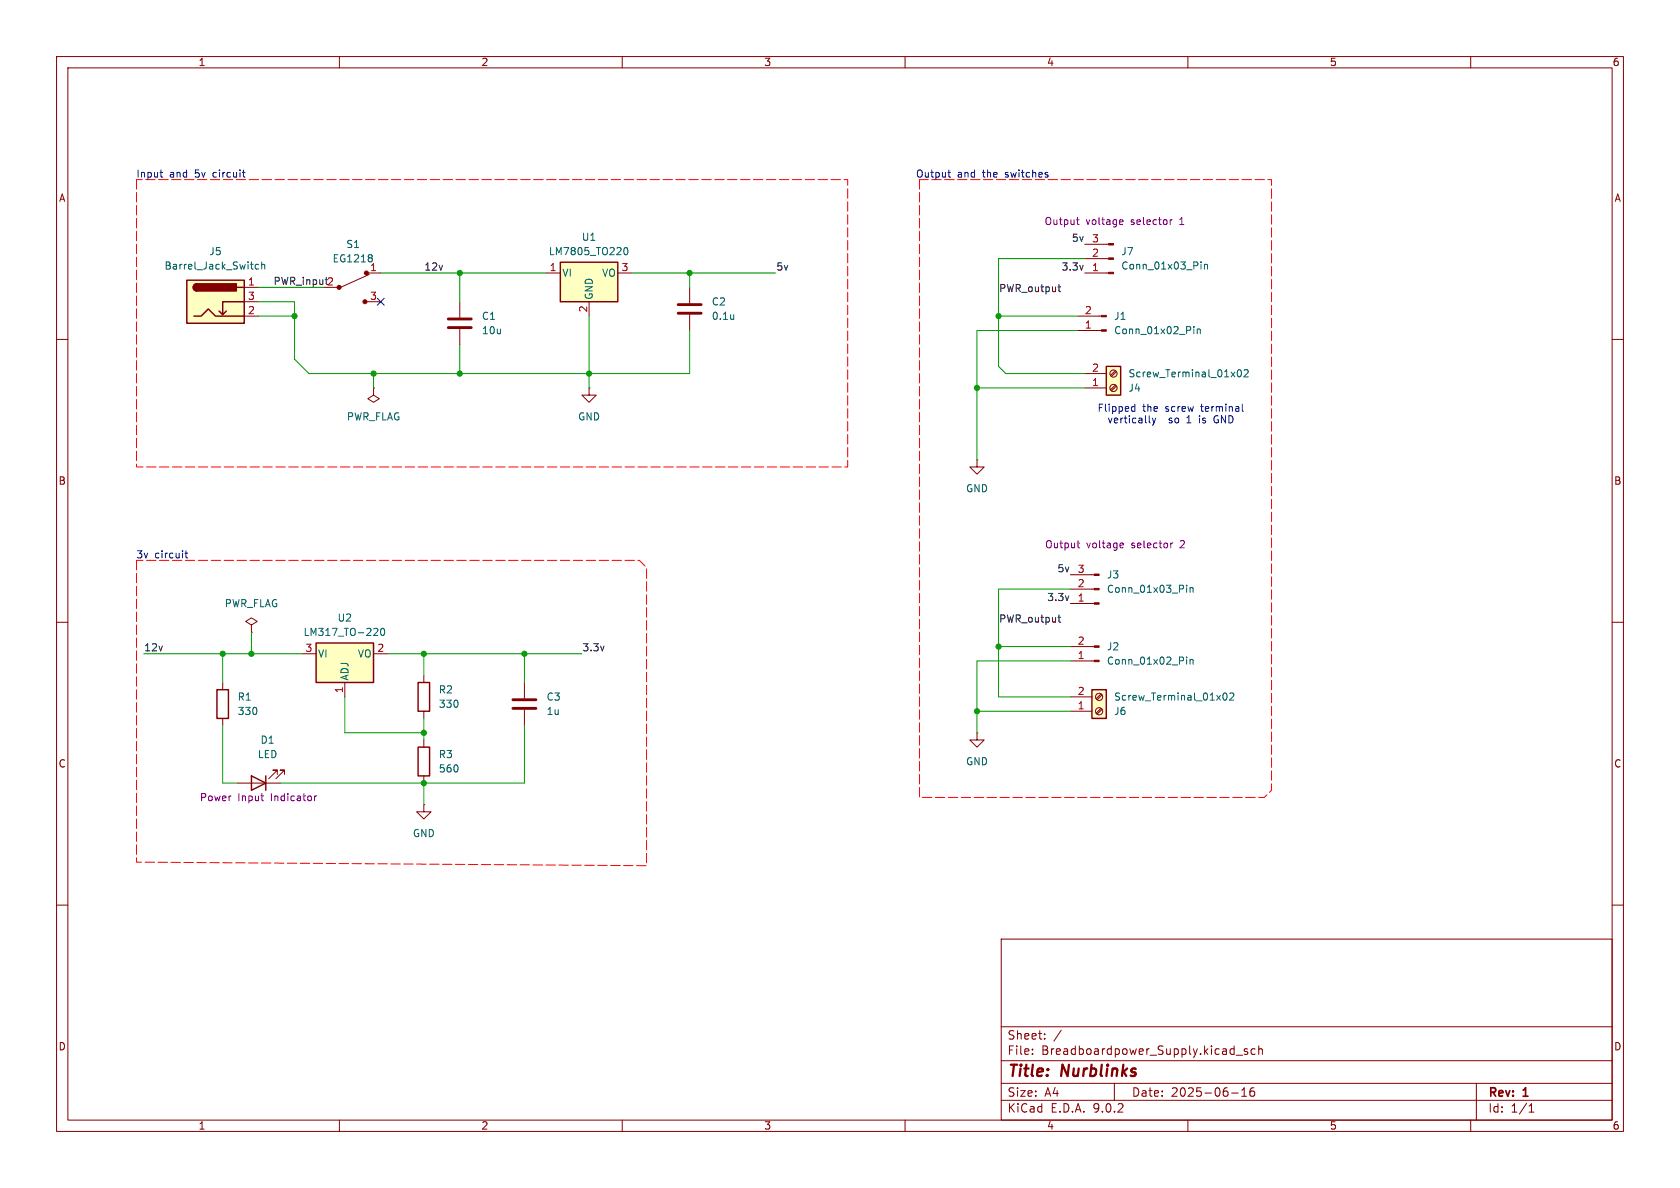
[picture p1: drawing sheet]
<svg xmlns="http://www.w3.org/2000/svg" width="297mm" height="210mm" viewBox="0 0 297 210" stroke-linecap="round" stroke-linejoin="round" font-family="sans-serif">
<g fill="none" stroke="#840000" stroke-width=".18">
<path d="M10 10h277v190h-277zM12 12h273v186h-273zM60 10v2M110 10v2M160 10v2M210 10v2M260 10v2M10 60h2M285 60h2M10 110h2M74.9 119.4v1.3M189.2 116.8h4.2"/>
<path d="M189.2 114.3h4.2M285 110h2M74.9 125.7v1.3M10 160h2M177 166h108v32h-108zM285 160h2M60 198v2M110 198v2M160 198v2M177 194.5h108M177 191.5h108M177 187.5h108"/>
<path d="M177 181.5h108M182.5 186.3v.1M182.5 185.5v.1M184.7 183.6v.1M184.7 182.8v.1M187.6 182.1l-1.3 2M197 191.5v3M210 198v2M217.7 193.2h1.2M218.5 186.5h1.2M219.5 193.8h.9M219.5 192.7l.5-.4v1.5"/>
<path d="M220.5 185.5l-.3-.1-.2 .2v.2l.5 .2v.3h-.5M221.7 192.3a.59 .59 0 0 0-.7 .6v.6l.1 .2 .4 .1 .2-.1 .1-.5-.1-.3h-.5l-.2 .3M221.9 185.5l-.4-.1-.3 .3v.4l.1 .2h.6M222.5 185.5l.2-.1 .4 .1 .1 .9M222.5 184.9v1.5M260 198v2M261 191.5v6.5M270.3 196.6h.9M270.3 195.5l.4-.4v1.5"/>
</g>
<path d="M73.9 120.7h2v5h-2z" fill="none" stroke="#840000" stroke-width=".25"/>
<g fill="#840000" stroke="#840000" stroke-width=".18">
<path d="M193.4 116.7h.9v.3h-.9z"/>
<path d="M193.4 114.2h.9v.2h-.9z"/>
</g>
<path d="M209.8 116.1v.2M209.8 116.6v.8M210.4 116.6v.8M210.4 116.7l.2-.1h.3v.8" fill="none" stroke="#006464" stroke-width=".18"/>
<path d="M193 121.9h2.6v5.1h-2.6z" fill="#ffffc2"/>
<path d="M193 121.9h2.6v5.1h-2.6z" fill="none" stroke="#840000" stroke-width=".25"/>
<g fill="none" stroke="#840000" stroke-width=".18">
<path d="M189.2 106.7h4.2M189.2 104.1h4.2M189.2 101.6h4.2M189.2 125.7h3.8M189.2 123.2h3.8M194.6 125.2l-.8 .9M194.6 122.7l-.8 .8M194.8 125.4l-.8 .8M194.8 122.9l-.8 .8"/>
<circle cx="194.3" cy="125.7" r=".63"/>
<circle cx="194.3" cy="123.2" r=".63"/>
</g>
<path d="M209.8 103.4v.2M209.8 103.9v.8M210.4 103.9v.8M210.4 104l.2-.1h.3v.8M216.3 122.6l.2-.1a.68 .68 0 0 1 .4 .6 .68 .68 0 0 1-.4 .7l-.2-.2-.1-.3zM217.4 122.6l.5-.1 .2 .4-.8 .9h.8" fill="none" stroke="#006464" stroke-width=".18"/>
<g fill="#840000" stroke="#840000" stroke-width=".18">
<path d="M193.4 106.6h.9v.2h-.9z"/>
<path d="M193.4 104h.9v.3h-.9z"/>
<path d="M193.4 101.5h.9v.2h-.9z"/>
</g>
<path d="M190.4 96h.5M190.6 95.6v1.1l.3 .1M198.2 96l.4 .1v.2l-.6 .1M198.6 96.8h-.4M207 96v.8M207.3 96l-.3 .2" fill="none" stroke="#840084" stroke-width=".18"/>
<path d="M55.9 113.7h10.1v7h-10.1z" fill="#ffffc2"/>
<path d="M55.9 113.7h10.1v7h-10.1zM44.4 137.2l2.6 1.2-2.6 1.3zM47 137.2v2.5M73.9 132.1h2v5.1h-2z" fill="none" stroke="#840000" stroke-width=".25"/>
<path d="M53.3 115.6h2.6M66 115.6h2.6M41.9 138.4h7.6M49 136.9v-.8h-.7h.7l-1.5 1.6M50.3 136.9v-.8h-.8h.8l-1.5 1.6M61 120.7v2.5M74.9 130.8v1.3M74.9 137.2v1.2M172.7 129.5v1.3h1.3l-1.3 1.3-1.3-1.3h1.3M172.7 129.5h.1M74.9 142.2v1.3h1.3l-1.3 1.3-1.2-1.3h1.2M74.9 142.2h.1" fill="none" stroke="#840000" stroke-width=".18"/>
<path d="M66.3 111.1h.4l.1 .3-.8 .9h.8M67.5 111.1h.1a.68 .68 0 0 1 .4 .6 .68 .68 0 0 1-.4 .6 .84 .84 0 0 1-.1-1.2z" fill="none" stroke="#006464" stroke-width=".18"/>
<path d="M46.1 140.7h.5M46.5 141.5h.1M55.6 140.7v.8M56 140.7l-.4 .2" fill="none" stroke="#840084" stroke-width=".18"/>
<path d="M33 49.5h10.2v7.7h-10.2z" fill="#ffffc2"/>
<path d="M33 49.5h10.2v7.7h-10.2zM34.3 55.9h1.3l1.2-1.3 1.3 1.3h5.1M34.8 50.2a.64 .64 0 0 0-.6 .6 .64 .64 0 0 0 .6 .6M40 55l-.6 .6M41.9 50.8h1.3M43.2 53.3h-3.8v2.3l-.7-.6" fill="none" stroke="#840000" stroke-width=".25"/>
<g fill="#840000" stroke="#840000" stroke-width=".25">
<path d="M34.3 50.4l.5-.2v1.2a.63 .63 0 0 1-.6-.4 .63 .63 0 0 1 .1-.6z"/>
<path d="M34.8 50.2h7v1.2h-7z"/>
</g>
<g fill="none" stroke="#840000" stroke-width=".18">
<path d="M43.2 50.8h2.5M43.2 53.3h2.5M43.2 55.9h2.5M57.1 50.8h2.6M64.8 53.3h2.5M64.8 48.3h2.5M65.3 48.5l-5.1 2.3M81.3 53.3v2.8M81.3 58.2v2.8M121.9 50.8v2.8M121.9 55.6v2.8M66 68.6v1.3l1.1 .6-1.1 .6-1-.6 1-.6"/>
<path d="M66 68.6h.1M104.1 68.6v1.3h1.3l-1.3 1.2-1.2-1.2h1.2M104.1 68.6h.1M44.4 110.5l1.1-.6-1.1-.7-1 .7 1 .6v1.3M44.4 111.8h.1M92.7 120.7v2.7M92.7 125.5v2.8"/>
</g>
<path d="M45.7 46.8l-.3-.1-.3 .3 .1 .5h.5M46.3 46.8l.1-.1 .3 .1 .1 .8M46.3 46.3v1.3M65.7 45.1l.1 .2-.1 .2M65.7 45.6l.1 .2v.4M129.7 55.6v.9M129.7 56.3v.1" fill="none" stroke="#006464" stroke-width=".18"/>
<g fill="#840000" stroke="#840000" stroke-width=".18">
<circle cx="59.9" cy="50.8" r=".36"/>
<circle cx="64.5" cy="53.3" r=".36"/>
<circle cx="64.8" cy="48.3" r=".36"/>
</g>
<path d="M79.2 56.4h4.1M79.2 57.9h4.1M119.9 53.8h4.1M119.9 55.4h4.1M90.7 123.7h4M90.7 125.2h4" fill="none" stroke="#840000" stroke-width=".51"/>
<path d="M99.1 46.4h10.1v6.9h-10.1z" fill="#ffffc2"/>
<path d="M99.1 46.4h10.1v6.9h-10.1zM38.4 121.9h2v5.1h-2z" fill="none" stroke="#840000" stroke-width=".25"/>
<path d="M96.5 48.3h2.6M104.1 53.3v2.6M109.2 48.3h2.6M39.4 120.7v1.2M39.4 127v1.3" fill="none" stroke="#840000" stroke-width=".18"/>
<path d="M110.5 43.8h.1a.68 .68 0 0 1 .4 .6 .68 .68 0 0 1-.4 .6 .84 .84 0 0 1-.1-1.2z" fill="none" stroke="#006464" stroke-width=".18"/>
<path d="M195.6 64.8h2.5v5.1h-2.5z" fill="#ffffc2"/>
<path d="M195.6 64.8h2.5v5.1h-2.5z" fill="none" stroke="#840000" stroke-width=".25"/>
<g fill="none" stroke="#840000" stroke-width=".18">
<path d="M190.5 58.4h4.2M190.5 55.9h4.2M191.8 48.3h4.2M191.8 45.7h4.2M191.8 43.2h4.2M191.8 68.6h3.8M191.8 66h3.8M197.2 68.1l-.9 .8M197.2 65.5l-.9 .9M197.4 68.2l-.9 .9M197.4 65.7l-.9 .8M172.7 81.3v1.3h1.3l-1.3 1.2-1.3-1.2h1.3"/>
<path d="M172.7 81.3h.1"/>
<circle cx="196.8" cy="66" r=".63"/>
<circle cx="196.8" cy="68.6" r=".63"/>
</g>
<path d="M211.1 57.7v.2M211.1 58.2v.8M211.7 58.2v.8M211.7 58.3l.1-.1h.3l.1 .8M212.3 46.3v.1M212.3 46.7v.9M212.9 46.7v.9M212.9 46.8l.2-.1 .3 .1 .1 .8M218.9 65.5l.1-.2a.68 .68 0 0 1 .5 .7 .68 .68 0 0 1-.5 .6l-.1-.1-.2-.4zM219.9 65.5l.5-.2 .3 .4-.8 .9h.8" fill="none" stroke="#006464" stroke-width=".18"/>
<g fill="#840000" stroke="#840000" stroke-width=".18">
<path d="M194.7 58.3h.9v.2h-.9z"/>
<path d="M194.7 55.8h.9v.2h-.9z"/>
<path d="M196 48.1h.8v.3h-.8z"/>
<path d="M196 45.6h.8v.2h-.8z"/>
<path d="M196 43.1h.8v.2h-.8z"/>
</g>
<path d="M190.3 38.8h.5M190.5 38.4v1.1l.3 .2M198.1 38.8l.4 .1v.3l-.6 .1M198.5 39.6l-.4 .1M206.9 38.8v.9M207.2 38.8l-.3 .3" fill="none" stroke="#840084" stroke-width=".18"/>
<path d="M24.1 31.8v50.8h125.8v-50.8h-125.8M162.6 31.8v109.2h60.9l1.3-1.3v-107.9h-62.2M24.1 99.1v53.3l90.2 .6v-52.7l-1.3-1.2h-88.9" fill="none" stroke="#f00" stroke-width=".18" stroke-dasharray="1.7 .6"/>
<path d="M187 50.7h.5M187.2 50.3v1.1l.3 .2M187 109.1h.5M187.2 108.7v1.1l.3 .2" fill="none" stroke="#0f0f0f" stroke-width=".18"/>
<g fill="none" stroke="#009600" stroke-width=".18">
<path d="M45.7 55.9h6.4M45.7 53.3h6.4v10.2l2.5 2.5h67.3v-7.6M45.7 50.8h11.4M67.3 48.3h29.2M81.3 48.3v5M104.1 55.9v12.7M111.8 48.3h25.4M121.9 48.3v2.5M176.5 55.9h14M190.5 58.4h-17.8v22.9M191.8 45.7h-15.3v19.1l1.3 1.2h14M66 66v2.6"/>
<path d="M81.3 61v5M172.7 68.6h19.1M25.4 115.6h27.9M39.4 115.6v5.1M44.4 111.8v3.8M68.6 115.6h34.3M74.9 115.6v3.8M92.7 115.6v5.1M176.5 114.3h12.7M189.2 116.8h-16.5v12.7M189.2 104.1h-12.7v19.1h12.7M39.4 128.3v10.1h2.5"/>
<path d="M61 123.2v6.3h13.9M74.9 127v3.8M74.9 138.4v3.8M92.7 128.3v10.1h-43.2M172.7 125.7h16.5"/>
</g>
<path d="M66.7 52.7l1.2 1.2M67.9 52.7l-1.2 1.2" fill="none" stroke="#000084" stroke-width=".18"/>
<g fill="none" stroke="#0000c2" stroke-width=".18">
<path d="M28.3 30.5h.5M28.5 31.1l.3 .2M42.9 30.5h.4M43.1 31.3h.2M167.6 30.5h.5M167.7 30v1.1l.4 .2M200.1 72.7h.5M200.1 71.9h.5M200.6 71.4v1.3M203.7 73.9l.3 .9M204 74.8l-.3 .4M204.3 73.9l-.3 .9"/>
<path d="M209.8 74.8h.7M209.9 73.8l-.1 .1M212.1 73.9v.9M212.1 73.5v.1M214.8 73.5a.72 .72 0 0 0 .2 1.3M219.6 71.4v1.1l.2 .2M32.7 97.8h.5M32.9 97.4v1l.3 .2"/>
</g>
<g fill="#009600" stroke="#009600" stroke-width=".18">
<circle cx="39.4" cy="115.6" r=".46"/>
<circle cx="74.9" cy="129.5" r=".46"/>
<circle cx="74.9" cy="138.4" r=".46"/>
<circle cx="74.9" cy="115.6" r=".46"/>
<circle cx="92.7" cy="115.6" r=".46"/>
<circle cx="44.4" cy="115.6" r=".46"/>
<circle cx="176.5" cy="55.9" r=".46"/>
<circle cx="172.7" cy="68.6" r=".46"/>
<circle cx="176.5" cy="114.3" r=".46"/>
<circle cx="172.7" cy="125.7" r=".46"/>
<circle cx="81.3" cy="48.3" r=".46"/>
<circle cx="66" cy="66" r=".46"/>
<circle cx="81.3" cy="66" r=".46"/>
<circle cx="121.9" cy="48.3" r=".46"/>
<circle cx="52.1" cy="55.9" r=".46"/>
<circle cx="104.1" cy="66" r=".46"/>
</g>
<g font-size="2.8" fill="#840000">
<text x="178" y="190.9">Title:</text>
<text x="187.7" y="190.9">Nurblinks</text>
</g>
<g font-size="2.1" fill="#840000">
<text x="178" y="184">Sheet:</text>
<text x="178" y="186.7">File:</text>
<text x="184.1" y="186.7">Breadboardpower_Supply.kicad_sch</text>
<text x="178" y="196.9">KiCad</text>
<text x="178" y="194.1">Size:</text>
<text x="184.7" y="194.1">A4</text>
<text x="185.7" y="196.9">E.D.A.</text>
<text x="193.3" y="196.9">9.0.2</text>
<text x="200" y="194.1">Date:</text>
<text x="207" y="194.1">2025-06-16</text>
<text x="263" y="194.3">Rev:</text>
<text x="263" y="196.9">Id:</text>
<text x="267.1" y="196.9">1/1</text>
<text x="269.4" y="194.3">1</text>
</g>
<g font-size="1.8" fill="#840000">
<text x="35" y="11.9">1</text>
<text x="85" y="11.9">2</text>
<text x="135" y="11.9">3</text>
<text x="185" y="11.9">4</text>
<text x="235" y="11.9">5</text>
<text x="285" y="11.9">6</text>
<text x="10.3" y="35.9">A</text>
<text x="285.3" y="35.9">A</text>
<text x="10.3" y="85.9">B</text>
<text x="285.3" y="85.9">B</text>
<text x="10.3" y="135.9">C</text>
<text x="285.3" y="135.9">C</text>
<text x="10.3" y="185.9">D</text>
<text x="285.3" y="185.9">D</text>
<text x="35" y="199.9">1</text>
<text x="85" y="199.9">2</text>
<text x="135" y="199.9">3</text>
<text x="185" y="199.9">4</text>
<text x="235" y="199.9">5</text>
<text x="285" y="199.9">6</text>
</g>
<g font-size="1.8" fill="#0000c2">
<text x="24" y="31.6">Input</text>
<text x="30" y="31.6">and</text>
<text x="34.6" y="31.6">5v</text>
<text x="37.9" y="31.6">circuit</text>
<text x="161.8" y="31.6">Output</text>
<text x="169.2" y="31.6">and</text>
<text x="173.9" y="31.6">the</text>
<text x="178" y="31.6">switches</text>
<text x="193.9" y="73">Flipped</text>
<text x="195.9" y="75">vertically</text>
<text x="202" y="73">the</text>
<text x="206.1" y="73">screw</text>
<text x="206.9" y="75">so</text>
<text x="210.3" y="75">1</text>
<text x="212.6" y="73">terminal</text>
<text x="212.7" y="75">is</text>
<text x="215.5" y="75">GND</text>
<text x="24" y="98.9">3v</text>
<text x="27.4" y="98.9">circuit</text>
</g>
<g font-size="1.8" fill="#840084">
<text x="184.6" y="40">Output</text>
<text x="192" y="40">voltage</text>
<text x="200" y="40">selector</text>
<text x="208.8" y="40">1</text>
<text x="184.7" y="97.1">Output</text>
<text x="192.1" y="97.1">voltage</text>
<text x="200.1" y="97.1">selector</text>
<text x="208.9" y="97.1">2</text>
<text x="35.2" y="141.8">Power</text>
<text x="42" y="141.8">Input</text>
<text x="48" y="141.8">Indicator</text>
</g>
<g font-size="1.8" fill="#006464">
<text x="29" y="47.9">Barrel_Jack_Switch</text>
<text x="36.9" y="45.3">J5</text>
<text x="58.7" y="46.6">EG1218</text>
<text x="61.1" y="44">S1</text>
<text x="96.9" y="45.3">LM7805_TO220</text>
<text x="102.8" y="42.8">U1</text>
<text x="198.1" y="45.3">J7</text>
<text x="198.1" y="47.9">Conn_01x03_Pin</text>
<text x="65.3" y="48">1</text>
<text x="99.3" y="49.1">VI</text>
<text x="105" y="53.1" transform="rotate(-90 105 53.1)">GND</text>
<text x="106.3" y="49.1">VO</text>
<text x="85.1" y="56.7">C1</text>
<text x="85.1" y="59.3">10u</text>
<text x="125.7" y="54.2">C2</text>
<text x="125.7" y="56.7">0.1u</text>
<text x="196.9" y="56.7">J1</text>
<text x="196.9" y="59.3">Conn_01x02_Pin</text>
<text x="199.4" y="69.4">J4</text>
<text x="199.4" y="66.9">Screw_Terminal_01x02</text>
<text x="61.2" y="74.5">PWR_FLAG</text>
<text x="102.1" y="74.5">GND</text>
<text x="170.7" y="87.2">GND</text>
<text x="39.6" y="107.5">PWR_FLAG</text>
<text x="195.6" y="102.5">J3</text>
<text x="195.6" y="105">Conn_01x03_Pin</text>
<text x="53.6" y="112.6">LM317_TO-220</text>
<text x="59.6" y="110.1">U2</text>
<text x="56.1" y="116.4">VI</text>
<text x="63.2" y="116.4">VO</text>
<text x="195.6" y="115.2">J2</text>
<text x="195.6" y="117.7">Conn_01x02_Pin</text>
<text x="41.9" y="124.1">R1</text>
<text x="61.8" y="120.4" transform="rotate(-90 61.8 120.4)">ADJ</text>
<text x="77.5" y="122.8">R2</text>
<text x="77.5" y="125.3">330</text>
<text x="96.5" y="124.1">C3</text>
<text x="196.9" y="124.1">Screw_Terminal_01x02</text>
<text x="41.9" y="126.6">330</text>
<text x="46" y="131.7">D1</text>
<text x="96.5" y="126.6">1u</text>
<text x="196.9" y="126.6">J6</text>
<text x="45.5" y="134.2">LED</text>
<text x="77.5" y="134.2">R3</text>
<text x="77.5" y="136.8">560</text>
<text x="170.7" y="135.5">GND</text>
<text x="72.9" y="148.2">GND</text>
</g>
<g font-size="1.8" fill="#0f0f0f">
<text x="74.9" y="47.9">12v</text>
<text x="137.2" y="47.9">5v</text>
<text x="187.6" y="47.9">3.3v</text>
<text x="189.4" y="42.8">5v</text>
<text x="48.3" y="50.5">PWR_input 2</text>
<text x="176.5" y="51.7">PWR_output</text>
<text x="186.8" y="101.3">5v</text>
<text x="185" y="106.3">3.3v</text>
<text x="176.5" y="110.1">PWR_output</text>
<text x="25.4" y="115.2">12v</text>
<text x="102.9" y="115.2">3.3v</text>
</g>
<g font-size="1.8" fill="#a90000">
<text x="193" y="45.5">2</text>
<text x="193" y="42.9">3</text>
<text x="43.7" y="50.5">1</text>
<text x="43.7" y="53.1">3</text>
<text x="65.3" y="53.1">3</text>
<text x="97.1" y="48">1</text>
<text x="109.8" y="48">3</text>
<text x="193" y="48">1</text>
<text x="43.7" y="55.6">2</text>
<text x="103.9" y="55.3" transform="rotate(-90 103.9 55.3)">2</text>
<text x="191.7" y="58.2">1</text>
<text x="191.7" y="55.6">2</text>
<text x="193" y="65.8">2</text>
<text x="193" y="68.3">1</text>
<text x="190.4" y="101.3">3</text>
<text x="190.4" y="106.4">1</text>
<text x="190.4" y="103.9">2</text>
<text x="53.9" y="115.3">3</text>
<text x="66.6" y="115.3">2</text>
<text x="190.4" y="116.6">1</text>
<text x="190.4" y="114">2</text>
<text x="60.7" y="122.6" transform="rotate(-90 60.7 122.6)">1</text>
<text x="190.4" y="125.5">1</text>
<text x="190.4" y="122.9">2</text>
</g>
</svg>
